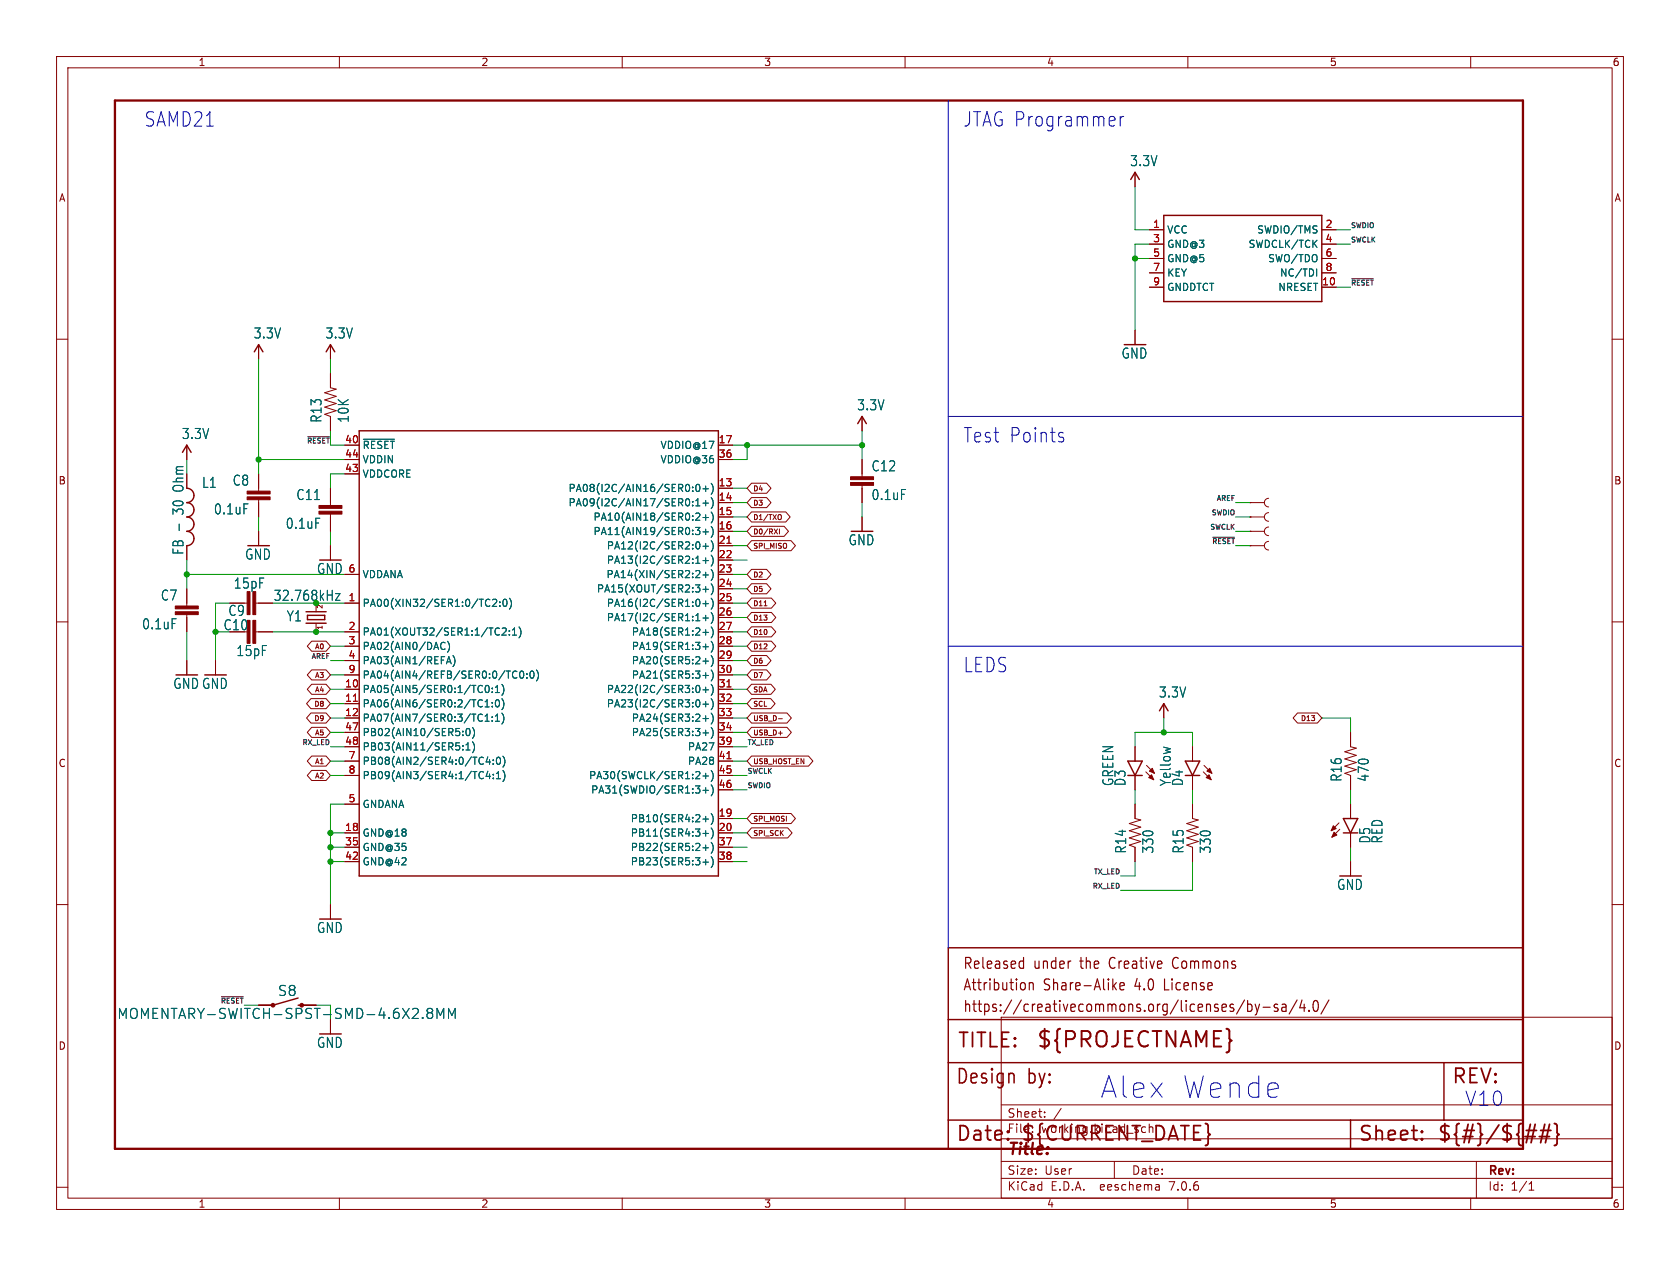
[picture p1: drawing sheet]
<svg xmlns="http://www.w3.org/2000/svg" width="297mm" height="224mm" viewBox="0 0 297 224" stroke-linecap="round" stroke-linejoin="round" font-family="sans-serif">
<g fill="none" stroke="#840000" stroke-width=".18">
<path d="M10 10h277v203.9h-277zM12 12h273v199.9h-273zM60 10v2M110 10v2M160 10v2M210 10v2M260 10v2M200.7 30.5v2.5M10 60h2M200.7 58.4v2.6M203.2 40.6h2.5M203.2 50.8h2.5"/>
<path d="M203.2 43.2h2.5M203.2 45.7h2.5M203.2 48.3h2.5M233.7 40.6h2.5M233.7 50.8h2.5M233.7 43.2h2.5M233.7 45.7h2.5M233.7 48.3h2.5M285 60h2M33 78.7v2.6M45.7 61v2.5M58.4 61v2.5"/>
<path d="M58.4 66v2.6l1 .2-2 .7 2 .6-2 .6 2 .7-2 .6 2 .6-2 .7 1 .4v2.5M61 78.7h2.5M127 78.7h2.5M152.4 73.7v2.5M33 96.5v2.6M45.7 83.8v3.1M45.7 88.4v3M45.7 94v2.5M58.4 86.4v3M58.4 90.9v3.1M58.4 96.5v2.6M61 81.3h2.5"/>
<path d="M61 83.8h2.5M127 94h2.5M127 96.5h2.5M127 91.4h2.5M127 86.4h2.5M127 88.9h2.5M127 99.1h2.5M127 81.3h2.5M132.9 95.6h6.9l.8 .9-.8 .9h-6.9l-.8-.9zM132.9 93.1h5.7l.8 .9-.8 .9h-5.7l-.8-.9zM132.9 85.5h2.6l.8 .9-.8 .8h-2.6l-.8-.8zM132.9 88h2.6l.8 .9-.8 .9h-2.6l-.8-.9z"/>
<path d="M132.9 90.6h6l.8 .8-.8 .9h-6l-.8-.9zM136.9 93.6l.6 .8M137.5 93.6l-.6 .8M137.8 93.6v.8M137.9 91l.2 .3v.5l-.2 .1M152.4 81.3v3M152.4 85.9v3M152.4 91.4v2.6M221 94h.1M221 96.5h.1M221 91.4h.1M221 88.9h.1"/>
<path d="M221 94h2.5M221 96.5h2.5M221 91.4h2.5M221 88.9h2.5M224.3 93.2a.76 .76 0 0 0-.8 .8 .76 .76 0 0 0 .8 .7M224.3 95.8a.76 .76 0 0 0-.8 .7 .76 .76 0 0 0 .8 .8M224.3 90.7a.76 .76 0 0 0-.8 .7 .76 .76 0 0 0 .8 .8M224.3 88.1a.76 .76 0 0 0-.8 .8 .76 .76 0 0 0 .8 .8M10 110h2M33 104.1v3.1M33 108.7v3.1M33 116.8v2.6"/>
<path d="M38.1 116.8v2.6M45.2 111.8h3.1M45.2 106.7h3.1M55.1 118.5h2.5l.8 .9-.8 .9h-2.5l-.8-.9zM55.1 113.4h2.5l.8 .9-.8 .9h-2.5l-.8-.9zM55.9 111.8h.1M55.9 106.7v1.5M55.9 110.2v1.6M61 111.8h2.5M61 106.7h2.5M61 101.6h2.5M61 114.3h2.5"/>
<path d="M61 116.8h2.5M61 119.4h2.5M127 111.8h2.5M127 106.7h2.5M127 101.6h2.5M127 104.1h2.5M127 109.2h2.5M127 114.3h2.5M127 116.8h2.5M127 119.4h2.5M132.9 113.4h3.5l.8 .9-.8 .9h-3.5l-.8-.9zM132.9 118.5h2.6l.8 .9-.8 .9h-2.6l-.8-.9z"/>
<path d="M132.9 116h2.6l.8 .8-.8 .9h-2.6l-.8-.9zM132.9 110.9h3.5l.8 .9-.8 .8h-3.5l-.8-.8zM132.9 105.8h3.5l.8 .9-.8 .9h-3.5l-.8-.9zM132.9 108.3h3.5l.8 .9-.8 .9h-3.5l-.8-.9zM132.9 103.3h2.6l.8 .8-.8 .9h-2.6l-.8-.9zM132.9 100.7h2.6l.8 .9-.8 .9h-2.6l-.8-.9zM135.1 107.1h.5M285 110h2M55 126.1h2.6l.8 .9-.8 .9h-2.6l-.8-.9zM55 123.6h2.6l.8 .9-.8 .8h-2.6l-.8-.8zM55.1 136.3h2.5l.8 .9-.8 .8h-2.5l-.8-.8zM55.1 133.7h2.5l.8 .9-.8 .9h-2.5l-.8-.9z"/>
<path d="M55.1 128.7h2.5l.8 .8-.8 .9h-2.5l-.8-.9zM55.1 121h2.5l.8 .9-.8 .9h-2.5l-.8-.9zM61 121.9h2.5M61 124.5h2.5M61 127h2.5M61 129.5h2.5M61 132.1h2.5M61 134.6h2.5M61 137.2h2.5M127 121.9h2.5M127 124.5h2.5M127 127h2.5"/>
<path d="M127 129.5h2.5M127 132.1h2.5M127 134.6h2.5M127 137.2h2.5M127 139.7h2.5M132.9 126.1h6.2l.8 .9-.8 .9h-6.2l-.8-.9zM132.9 121h3.4l.8 .9-.8 .9h-3.4l-.8-.9zM132.9 128.7h6.2l.8 .8-.8 .9h-6.2l-.8-.9zM132.9 123.6h3.3l.8 .9-.8 .8h-3.3l-.8-.8zM132.9 133.7h10l.8 .9-.8 .9h-10l-.8-.9zM137.6 127.1h.7M200.7 132.1v2.5"/>
<path d="M200.7 137.2v2.5M202.6 136.5l1.4 1.4M202.7 135.4l1.4 1.4M205.7 124.5v2.5M210.8 132.1v2.5M210.8 137.2v2.5M212.7 136.5l1.4 1.4M212.9 135.4l1.3 1.4M229.4 126.1h3.5l.8 .9-.8 .9h-3.5l-.8-.9zM238.8 129.5v2.6l1 .2-2.1 .7 2.1 .6-2.1 .6 2.1 .7-2.1 .6 2.1 .6-2.1 .7 1.1 .4v2.5M10 160h2M61 147.3h2.5"/>
<path d="M61 149.9h2.5M61 152.4h2.5M61 142.2h2.5M127 147.3h2.5M127 144.8h2.5M127 149.9h2.5M127 152.4h2.5M132.9 146.4h6.4l.7 .9-.7 .9h-6.4l-.8-.9zM132.9 143.9h6.9l.8 .9-.8 .9h-6.9l-.8-.9zM200.7 142.2v2.6l1 .2-2.1 .7 2.1 .6-2.1 .6 2.1 .7-2.1 .6 2.1 .6-2.1 .7 1.1 .4v2.5M210.8 142.2v2.6l1 .2-2 .7 2 .6-2 .6 2 .7-2 .6 2 .6-2 .7 1 .4v2.5M236.7 145.5l-1.4 1.4"/>
<path d="M236.9 146.7l-1.4 1.4M238.8 142.2v2.6M238.8 147.3v2.6M238.8 152.4v2.5M285 160h2M58.4 160v2.6M177 179.9h108v32h-108zM58.4 180.3v2.6M177 195.4h108M184.7 197.5v.1M184.7 196.7v.1M187.6 196l-1.3 2"/>
<path d="M10 210h2M60 211.9v2M110 211.9v2M160 211.9v2M177 208.4h108M177 205.4h108M177 201.4h108M197 205.4v3M204.9 209.6l.1 .9M205 210.4l-.2 .1M205 209.9h-.2M210 211.9v2"/>
<path d="M260 211.9v2M261 205.4v6.5M270.3 210.5h.9M270.3 209.4l.4-.4v1.5M285 210h2"/>
</g>
<g fill="none" stroke="#840000" stroke-width=".25">
<path d="M199.9 31.8l.8-1.3 .7 1.3M205.7 38.1h28v15.2h-28zM45 62.2l.7-1.2 .8 1.2M57.7 62.2l.7-1.2 .8 1.2M63.5 76.2h63.5v78.7h-63.5zM151.6 74.9l.8-1.2 .8 1.2M32.3 80l.7-1.3 .8 1.3M33 86.4a1.27 1.27 0 0 1 1.3 1.2 1.27 1.27 0 0 1-1.3 1.3 1.27 1.27 0 0 1 1.3 1.3 1.27 1.27 0 0 1-1.3 1.2 1.27 1.27 0 0 1 1.3 1.3 1.27 1.27 0 0 1-1.3 1.3 1.27 1.27 0 0 1 1.3 1.3 1.27 1.27 0 0 1-1.3 1.2M54.1 110.2h3.6M54.1 108.2h3.6M54.4 108.8h3v.8h-3zM199.4 137.2h2.5"/>
<path d="M199.4 134.6h2.5l-1.2 2.6zM205 125.7l.7-1.2 .8 1.2M209.5 137.2h2.6M209.5 134.6h2.6l-1.3 2.6zM237.5 147.3h2.5M237.5 144.8h2.5l-1.2 2.5zM52.7 176.5l-4.4 1.3M167.6 167.6h101.6v35.6h-101.6zM167.6 198.1h101.6M167.6 180.3h101.6M167.6 188h101.6M238.8 198.1v5.1"/>
<path d="M255.3 188v10.1"/>
</g>
<g fill="none" stroke="#006464" stroke-width=".18">
<path d="M232.8 47.6v1.2M64.2 77.7h5.5M31.7 92.7v1.1M122.5 86.2v.1M122.5 88.7v.1M122.5 86.8v.1M122.5 89.4v.1M122.9 93.3h.8l-.4 .5 .4 .1v.4l-.2 .3h-.4M123 89.5h.7M123 88.6l.4-.4v1.3M123 99.6h.7M123.1 85.8l.2-.1a.68 .68 0 0 1 .4 .6 .68 .68 0 0 1-.4 .6l-.2-.1-.1-.3z"/>
<path d="M123.2 90.7l.4 .1 .1 .3-.8 .9h.8M123.5 95.9l.2 .4-.2 .7M124.3 86.5h.9M124.3 89h.9M124.3 91.5h.9M124.3 94.1h.9M124.3 96.6h.9M124.3 99.2h.9M124.8 86v.9M124.8 88.5v1M124.8 91.1v.9M124.8 93.6v1"/>
<path d="M124.8 96.1v1M124.8 98.7v.9M125.7 85.5a1.46 1.46 0 0 1 0 1.9M125.7 88a1.46 1.46 0 0 1 0 2M125.7 90.6a1.46 1.46 0 0 1 0 1.9M125.7 93.1a1.46 1.46 0 0 1 0 1.9M125.7 95.6a1.46 1.46 0 0 1 0 2M125.7 98.2a1.46 1.46 0 0 1 0 1.9M59.3 105h.8l-.8 1.2h.8M78.1 113.7l.3-.1 .3 .1M78.7 114.8l-.3 .1-.3-.1M78.9 117.4l.4-1.3 .5 1.3"/>
<path d="M79 117.1h.7M79.2 113.5a1.47 1.47 0 0 1-.1 1.9M80.1 116a1.46 1.46 0 0 1 0 1.9M87.1 106.1l.5-.1 .2 .4-.8 .9h.8M88.4 107.1v.2M88.4 106.5v.1M88.8 111.2l.5-.1 .2 .3-.8 .9h.8M89 106.1l.2-.1a.68 .68 0 0 1 .4 .6 .68 .68 0 0 1-.4 .7l-.2-.2-.1-.3zM90.1 105.8a1.46 1.46 0 0 1 0 1.9M90.1 112.2v.1M90.1 111.6v.1M90.6 112.3h.7"/>
<path d="M90.6 111.4l.4-.3v1.2M91 118.7l.4 .1M91.4 119.8l-.4 .2M91.7 110.9a1.46 1.46 0 0 1 0 1.9M92 118.8l.2-.1a.68 .68 0 0 1 .4 .6 .68 .68 0 0 1-.4 .7 .84 .84 0 0 1-.2-1.2zM93.1 119.8v.2M93.1 119.2v.1M93.9 118.8l.1-.1a.68 .68 0 0 1 .4 .6 .68 .68 0 0 1-.4 .7 .84 .84 0 0 1-.1-1.2zM94.8 118.5a1.46 1.46 0 0 1 0 1.9M122.9 102.2h.8M123 109.8h.7M123.5 106.1l.2 .4-.2 .7"/>
<path d="M123.7 101v.5M124.3 101.7h.9M124.3 104.2h.9M124.3 106.8h.9M124.3 109.3h.9M124.3 111.9h.9M124.3 114.4h.9M124.3 116.9h.9M124.3 119.5h.9M124.8 101.2v1M124.8 103.8v.9M124.8 106.3v1"/>
<path d="M124.8 108.8v1M124.8 111.4v.9M124.8 113.9v1M124.8 116.5v.9M124.8 119v1M125.7 100.7a1.46 1.46 0 0 1 0 2M125.7 103.3a1.46 1.46 0 0 1 0 1.9M125.7 105.8a1.46 1.46 0 0 1 0 1.9M125.7 108.3a1.46 1.46 0 0 1 0 2M125.7 110.9a1.46 1.46 0 0 1 0 1.9M125.7 113.4a1.46 1.46 0 0 1 0 2M125.7 116a1.46 1.46 0 0 1 0 1.9"/>
<path d="M125.7 118.5a1.46 1.46 0 0 1 0 1.9M81.8 129.3v.2M81.8 131.9v.1M81.8 130v.1M81.8 132.5v.2M82.4 131.8l.3-.4v1.3M82.4 132.7h.7M82.5 129l.2-.2a.68 .68 0 0 1 .4 .7 .68 .68 0 0 1-.4 .6l-.2-.1-.1-.4zM83.5 131.2a1.46 1.46 0 0 1 0 1.9M83.6 128.7a1.47 1.47 0 0 1-.1 1.9M85.8 125h.7M85.8 124.1l.3-.3v1.2"/>
<path d="M85.8 126.7l.3-.4v1.3M85.8 127.6h.7M85.8 121.5l.3-.3a.68 .68 0 0 1 .4 .7 .68 .68 0 0 1-.4 .6l-.3-.2M86.2 133.9l-.3 .9h.8M86.2 136.4l-.3 .9h.8M86.5 134.4v.8M86.5 136.9v.8M87 121.7v.1M87 122.4v.1M87 124.3v.1M87 124.9v.1M87 126.8v.1"/>
<path d="M87 127.5v.1M87.2 135.1v.1M87.2 134.4v.1M87.2 137v.1M87.2 137.6v.1M87.6 122.5h.7M87.6 121.6l.3-.4v1.3M87.6 126.7l.3-.4v1.3M87.6 127.6h.7M87.7 123.9l.2-.1a.68 .68 0 0 1 .4 .6 .68 .68 0 0 1-.4 .6l-.2-.1-.1-.3zM87.8 137.7h.7M87.8 136.8l.3-.3v1.2"/>
<path d="M87.9 134l.2-.1a.68 .68 0 0 1 .4 .7 .68 .68 0 0 1-.4 .6 .84 .84 0 0 1-.2-1.2zM88.7 123.6a1.46 1.46 0 0 1 0 1.9M88.7 126.1a1.46 1.46 0 0 1 0 2M88.8 121.1a1.47 1.47 0 0 1-.1 1.9M88.9 133.7a1.46 1.46 0 0 1 0 2M88.9 136.3a1.46 1.46 0 0 1 0 1.9M123.5 121.3l.2 .4-.2 .7M123.5 123.8l.2 .5-.2 .7M124.3 122h.9M124.3 124.6h.9M124.3 127.1h.9M124.3 129.6h.9"/>
<path d="M124.3 137.3h.9M124.3 139.8h.9M124.8 121.5v1M124.8 124.1v.9M124.8 126.6v1M124.8 129.2v.9M124.8 136.8v.9M124.8 139.3v1M125.7 121a1.46 1.46 0 0 1 0 2M125.7 123.6a1.46 1.46 0 0 1 0 1.9M125.7 126.1a1.46 1.46 0 0 1 0 2M125.7 128.7a1.46 1.46 0 0 1 0 1.9"/>
<path d="M125.7 136.3a1.46 1.46 0 0 1 0 1.9M125.7 138.8a1.46 1.46 0 0 1 0 2M124.3 144.9h.9M124.3 147.4h.9M124.3 150h.9M124.3 152.5h.9M124.8 144.4v1M124.8 146.9v1M124.8 149.5v.9M124.8 152v1M125.7 143.9a1.46 1.46 0 0 1 0 1.9M125.7 146.4a1.46 1.46 0 0 1 0 2"/>
<path d="M125.7 149a1.46 1.46 0 0 1 0 1.9M125.7 151.5a1.46 1.46 0 0 1 0 2M75.8 179.1l-.3-.3 .1-.3 .2-.1h.5l.2 .3-.1 .3-.2 .1M75.8 179.1l-.3 .4v.3l.3 .3h.5l.2-.3v-.3l-.3-.4M75.8 179.1h.4M77.3 180.1v-1.7l.6 1.2 .5-1.2v1.7M79.3 180.1v-1.7l.6 1.2 .6-1.2v1.7"/>
</g>
<g fill="#840000" stroke="#840000" stroke-width=".18">
<path d="M44.7 109.7h.5v4.1h-.5z"/>
<path d="M43.7 109.7h.5v4.1h-.5z"/>
<path d="M44.7 104.6h.5v4.1h-.5z"/>
<path d="M43.7 104.6h.5v4.1h-.5z"/>
<path d="M235.7 146.1l.5 .5-.9 .3z"/>
<path d="M235.8 147.2l.5 .5-.8 .4z"/>
<path d="M203.2 136.4l.5-.5 .4 .9z"/>
<path d="M203.6 137l.4 .9-.9-.4z"/>
<path d="M213.9 135.9l.3 .9-.8-.4z"/>
<path d="M213.2 137.5l.5-.5 .4 .9z"/>
<path d="M31 108.2h4.1v.5h-4.1z"/>
<path d="M31 107.2h4.1v.5h-4.1z"/>
<path d="M150.4 85.3h4v.6h-4z"/>
<path d="M150.4 84.3h4v.5h-4z"/>
<path d="M56.4 90.4h4.1v.5h-4.1z"/>
<path d="M56.4 89.4h4.1v.5h-4.1z"/>
<path d="M43.7 87.9h4.1v.5h-4.1z"/>
<path d="M43.7 86.9h4.1v.5h-4.1z"/>
<circle cx="48.3" cy="177.8" r=".33"/>
<circle cx="53.3" cy="177.8" r=".33"/>
</g>
<g fill="none" stroke="#840000" stroke-width=".32">
<path d="M269.8 199.9h1.8M271.4 198.9l-.7 3.2M272.4 199.9h1.8M273.1 198.9l-.7 3.2M273.9 198.9l-.7 3.2M274.8 198.7l.3 .2 .2 .2v1.2l.3 .4-.3 .3v1.2l-.2 .3-.3 .1M178.2 201.4l.1 .1-.1 .1M251.4 201.4l.1 .1-.1 .1M251.4 201.4l-.1 .1 .1 .1M251.4 200.1v.2M251.4 201.4v.2M251.4 200.1l.1 .1-.1 .1"/>
<path d="M251.4 200.1l-.1 .1 .1 .1M269.6 201h1.8M272.1 201h1.8"/>
</g>
<g fill="none" stroke="#840000" stroke-width=".21">
<path d="M180.5 170l.4 .1M180.9 169.3v2M180.9 171.2l-.4 .1M181.2 174v.9M182 173.8v1.3M182 174a.4 .4 0 0 1 .6-.1l.1 1.2M196.9 174.4l.5 .7M197.4 173.8l-.7 .7M198 174.4l.8-.1-.1-.4-.5-.1-.2 .3 .1 .9 .1 .1 .5-.1M220 176.9l-1.4 2.5M220.6 177v1.9M220.6 177.7l.4-.1 .3 .4v.5l-.1 .3-.2 .1-.4-.1"/>
<path d="M221.9 177.6l.4 1.3M222.3 178.9l-.2 .5-.2 .1M222.7 177.6l-.4 1.3M223.3 178.2h1.2M225.9 177.7l-.4-.1a.34 .34 0 0 0-.3 .3 .34 .34 0 0 0 .3 .4h.2a.34 .34 0 0 1 .3 .3 .34 .34 0 0 1-.3 .3l-.4-.1M226.7 177.7l.1-.1 .5 .1 .1 1.2M227.4 178.1l-.6 .1a.4 .4 0 0 0-.2 .3 .4 .4 0 0 0 .2 .4l.6-.1M229.3 176.9l-1.4 2.5M230.2 176.9l-.4 1.4h1M230.6 177.6v1.3M231.4 178.7v.2M232.4 177.1a.37 .37 0 0 1 .4-.1 .37 .37 0 0 1 .2 .3l.1 .9a.71 .71 0 0 1-.4 .7h-.2a1.44 1.44 0 0 1-.1-1.8z"/>
<path d="M234.9 176.9l-1.4 2.5"/>
</g>
<path d="M20.3 17.8h248.9v185.4h-248.9z" fill="none" stroke="#840000" stroke-width=".41"/>
<path d="M128.5 96.1h.7M62.5 124h.7M128.5 121.5h.7M128.5 134.2h.7" fill="none" stroke="#a90000" stroke-width=".18"/>
<path d="M238.9 49.3h3.9M54.4 77.2h3.8M214.4 95h3.9M39.1 176.3h3.9" fill="none" stroke="#0f0f0f" stroke-width=".18"/>
<path d="M167.6 17.8v149.8M197 20.7l.1 .5-1 .2M198 20.6v1.7M198.7 20.6a.56 .56 0 0 0-.7 .5M167.6 73.7h101.6M187.8 77.3a.44 .44 0 0 1 .3 .4 .44 .44 0 0 1-.3 .5M187.8 76.5l.2 .1M167.6 114.3h101.6" fill="none" stroke="#0000c2" stroke-width=".18"/>
<g fill="none" stroke="#009600" stroke-width=".18">
<path d="M200.7 33v7.6h2.5M200.7 45.7h2.5M203.2 43.2h-2.5v15.2M236.2 40.6h2.6M236.2 43.2h2.6M236.2 50.8h2.6M45.7 63.5v20.3M58.4 76.2v2.5h2.6M58.4 63.5v2.5M129.5 78.7h22.9M132.1 78.7v2.6h-2.6M152.4 76.2v5.1"/>
<path d="M33 81.3v2.5M33 99.1v5M45.7 81.3h15.3M45.7 91.4v2.6M58.4 94v2.5M61 83.8h-2.6v2.6M129.5 91.4h2.6M129.5 96.5h2.6M129.5 94h2.6M129.5 88.9h2.6M129.5 86.4h2.6M129.5 99.1h2.6"/>
<path d="M152.4 88.9v2.5M218.4 91.4h2.6M218.4 96.5h2.6M218.4 94h2.6M218.4 88.9h2.6M33 101.6h28M33 111.8v5M38.1 111.8h2.5M40.6 106.7h-2.5v10.1M48.3 111.8h12.7M48.3 106.7h12.7M58.4 114.3h2.6"/>
<path d="M58.4 119.4h2.6M58.4 116.8h2.6M129.5 114.3h2.6M129.5 111.8h2.6M129.5 109.2h2.6M129.5 101.6h2.6M129.5 106.7h2.6M129.5 119.4h2.6M129.5 116.8h2.6M129.5 104.1h2.6M58.4 132.1h2.6M58.4 121.9h2.6"/>
<path d="M58.4 137.2h2.6M58.4 124.5h2.6M58.4 127h2.6M58.4 134.6h2.6M58.4 129.5h2.6M129.5 132.1h2.6M129.5 121.9h2.6M129.5 137.2h2.6M129.5 124.5h2.6M129.5 127h2.6M129.5 134.6h2.6M129.5 139.7h2.6"/>
<path d="M129.5 129.5h2.6M200.7 132.1v-2.6h10.1v2.6M200.7 139.7v2.5M205.7 127v2.5M210.8 139.7v2.5M233.7 127h5.1v2.5M238.8 139.7v2.5M58.4 152.4h2.6M58.4 149.9h2.6M58.4 147.3h2.6M61 142.2h-2.6v17.8M129.5 152.4h2.6"/>
<path d="M129.5 149.9h2.6M129.5 147.3h2.6M129.5 144.8h2.6M200.7 152.4v2.5h-2.6M210.8 152.4v5.1h-12.7M238.8 149.9v2.5"/>
</g>
<g fill="#009600" stroke="#009600" stroke-width=".18">
<circle cx="132.1" cy="78.7" r=".46"/>
<circle cx="55.9" cy="111.8" r=".46"/>
<circle cx="58.4" cy="147.3" r=".46"/>
<circle cx="33" cy="101.6" r=".46"/>
<circle cx="38.1" cy="111.8" r=".46"/>
<circle cx="58.4" cy="149.9" r=".46"/>
<circle cx="200.7" cy="45.7" r=".46"/>
<circle cx="45.7" cy="81.3" r=".46"/>
<circle cx="205.7" cy="129.5" r=".46"/>
<circle cx="152.4" cy="78.7" r=".46"/>
<circle cx="58.4" cy="152.4" r=".46"/>
</g>
<g font-size="5.3" fill="#0000c2">
<text x="194.3" y="194.6">Alex</text>
<text x="208.5" y="194.6">Wende</text>
</g>
<text font-size="3.8" fill="#840000" x="183.1" y="185.7">${PROJECTNAME}</text>
<g font-size="3.5" fill="#0000c2">
<text x="25.4" y="22.6">SAMD21</text>
<text x="170.2" y="22.6">JTAG Programmer</text>
<text x="170.2" y="78.5">Test Points</text>
<text x="170.2" y="119.1">LEDS</text>
<text x="258.8" y="195.8">V10</text>
</g>
<g font-size="3.5" fill="#840000">
<text x="169.2" y="185.7">TITLE:</text>
<text x="168.9" y="192.1">Design</text>
<text x="181.6" y="192.1">by:</text>
<text x="256.5" y="192.1">REV:</text>
<text x="168.9" y="202.2">Date:</text>
<text x="180.3" y="202.2">${CURRENT_DATE}</text>
<text x="240" y="202.2">Sheet:</text>
<text x="254" y="202.2">${#}/${##}</text>
</g>
<text font-size="2.8" fill="#840000" x="178" y="204.8">Title:</text>
<g font-size="2.7" fill="#840000">
<text x="170.2" y="171.7">Released</text>
<text x="182.7" y="171.7">under</text>
<text x="191.1" y="171.7">the</text>
<text x="196.5" y="171.7">Creative</text>
<text x="208" y="171.7">Commons</text>
<text x="170.2" y="175.5">Attribution</text>
<text x="170.2" y="179.3">https://creativecommons.org/licenses/by-sa/4.0/</text>
<text x="184.5" y="175.5">Share-Alike</text>
<text x="200.8" y="175.5">4.0</text>
<text x="206.2" y="175.5">License</text>
</g>
<g font-size="2.5" fill="#006464">
<text x="199.7" y="29.6">3.3V</text>
<text x="44.8" y="60.1">3.3V</text>
<text x="57.5" y="60.1">3.3V</text>
<text x="198.2" y="63.6">GND</text>
<text x="32.1" y="77.9">3.3V</text>
<text x="57.1" y="74.9" transform="rotate(-90 57.1 74.9)">R13</text>
<text x="61.9" y="74.9" transform="rotate(-90 61.9 74.9)">10K</text>
<text x="151.4" y="72.8">3.3V</text>
<text x="154" y="83.6">C12</text>
<text x="35.6" y="86.5">L1</text>
<text x="41" y="86.1">C8</text>
<text x="52.3" y="88.7">C11</text>
<text x="154" y="88.7">0.1uF</text>
<text x="32.7" y="91" transform="rotate(-90 32.7 91)">30</text>
<text x="37.7" y="91.2">0.1uF</text>
<text x="50.4" y="93.7">0.1uF</text>
<text x="32.7" y="98.2" transform="rotate(-90 32.7 98.2)">FB</text>
<text x="43.2" y="99.2">GND</text>
<text x="55.9" y="101.7">GND</text>
<text x="149.9" y="96.7">GND</text>
<text x="28.3" y="106.4">C7</text>
<text x="41.2" y="104.3">15pF</text>
<text x="25" y="111.5">0.1uF</text>
<text x="50.6" y="110.1">Y1</text>
<text x="41.7" y="116.3">15pF</text>
<text x="30.5" y="122.1">GNDGND</text>
<text x="204.8" y="123.6">3.3V</text>
<text x="197" y="139.1" transform="rotate(-90 197 139.1)">GREEN</text>
<text x="199.2" y="139.1" transform="rotate(-90 199.2 139.1)">D3</text>
<text x="207.2" y="139.1" transform="rotate(-90 207.2 139.1)">Yellow</text>
<text x="209.4" y="139.1" transform="rotate(-90 209.4 139.1)">D4</text>
<text x="237.4" y="138.4" transform="rotate(-90 237.4 138.4)">R16</text>
<text x="242.2" y="138.4" transform="rotate(-90 242.2 138.4)">470</text>
<text x="242.5" y="149.3" transform="rotate(-90 242.5 149.3)">D5</text>
<text x="244.6" y="149.3" transform="rotate(-90 244.6 149.3)">RED</text>
<text x="199.3" y="151.1" transform="rotate(-90 199.3 151.1)">R14</text>
<text x="204.1" y="151.1" transform="rotate(-90 204.1 151.1)">330</text>
<text x="209.5" y="151.1" transform="rotate(-90 209.5 151.1)">R15</text>
<text x="214.3" y="151.1" transform="rotate(-90 214.3 151.1)">330</text>
<text x="236.3" y="157.6">GND</text>
<text x="55.9" y="165.2">GND</text>
<text x="49.1" y="176.4">S8</text>
<text x="55.9" y="185.6">GND</text>
</g>
<g font-size="2.5" fill="#840000">
<text x="32.7" y="86.8" transform="rotate(-90 32.7 86.8)">Ohm</text>
<text x="39.4" y="111.7">C10</text>
<text x="40.3" y="109.2">C9</text>
<text x="20.7" y="180.4">MOMENTARY-SWITCH-SPST-SMD-4.6X2.8MM</text>
</g>
<text font-size="2.5" fill="#009600" x="48.3" y="106.5">32.768kHz</text>
<g font-size="2.1" fill="#840000">
<text x="178" y="197.9">Sheet:</text>
<text x="178" y="200.6">File:</text>
<text x="184.1" y="200.6">working.kicad_sch</text>
<text x="178" y="208">Size:</text>
<text x="184.7" y="208">User</text>
<text x="200" y="208">Date:</text>
<text x="263" y="208.2">Rev:</text>
<text x="178" y="210.8">KiCad</text>
<text x="185.7" y="210.8">E.D.A.</text>
<text x="194.6" y="210.8">eeschema</text>
<text x="207" y="210.8">7.0.6</text>
<text x="263" y="210.8">Id:</text>
<text x="267.1" y="210.8">1/1</text>
</g>
<g font-size="1.8" fill="#840000">
<text x="35" y="11.9">1</text>
<text x="85" y="11.9">2</text>
<text x="135" y="11.9">3</text>
<text x="185" y="11.9">4</text>
<text x="235" y="11.9">5</text>
<text x="285" y="11.9">6</text>
<text x="10.3" y="35.9">A</text>
<text x="285.3" y="35.9">A</text>
<text x="10.3" y="85.9">B</text>
<text x="285.3" y="85.9">B</text>
<text x="10.3" y="135.9">C</text>
<text x="285.3" y="135.9">C</text>
<text x="10.3" y="185.9">D</text>
<text x="285.3" y="185.9">D</text>
<text x="35" y="213.8">1</text>
<text x="85" y="213.8">2</text>
<text x="135" y="213.8">3</text>
<text x="185" y="213.8">4</text>
<text x="235" y="213.8">5</text>
<text x="285" y="213.8">6</text>
</g>
<g font-size="1.8" fill="#a90000">
<text x="203.8" y="40.4">1</text>
<text x="234.2" y="40.4">2</text>
<text x="203.8" y="42.9">3</text>
<text x="203.8" y="45.5">5</text>
<text x="234.2" y="42.9">4</text>
<text x="234.2" y="45.5">6</text>
<text x="203.8" y="48">7</text>
<text x="203.8" y="50.5">9</text>
<text x="233.6" y="50.5">10</text>
<text x="234.2" y="48">8</text>
<text x="60.9" y="78.5">40</text>
<text x="60.9" y="83.6">43</text>
<text x="60.9" y="81">44</text>
<text x="127" y="78.5">17</text>
<text x="127" y="81">36</text>
<text x="127" y="86.1">13</text>
<text x="127" y="88.6">14</text>
<text x="127" y="91.2">15</text>
<text x="127" y="93.7">16</text>
<text x="61.5" y="101.3">6</text>
<text x="127" y="96.3">21</text>
<text x="127" y="98.8">22</text>
<text x="127" y="101.3">23</text>
<text x="61.5" y="106.4">1</text>
<text x="127" y="103.9">24</text>
<text x="127" y="106.4">25</text>
<text x="61.5" y="111.5">2</text>
<text x="127" y="109">26</text>
<text x="127" y="111.5">27</text>
<text x="61.5" y="114">3</text>
<text x="61.5" y="116.6">4</text>
<text x="61.5" y="119.1">9</text>
<text x="127" y="114">28</text>
<text x="127" y="116.6">29</text>
<text x="127" y="119.1">30</text>
<text x="60.9" y="121.7">10</text>
<text x="60.9" y="124.2">11</text>
<text x="127" y="121.7">31</text>
<text x="127" y="124.2">32</text>
<text x="60.9" y="126.7">12</text>
<text x="60.9" y="129.3">47</text>
<text x="60.9" y="131.8">48</text>
<text x="127" y="126.7">33</text>
<text x="127" y="129.3">34</text>
<text x="127" y="131.8">39</text>
<text x="61.5" y="134.4">7</text>
<text x="61.5" y="136.9">8</text>
<text x="127" y="134.4">41</text>
<text x="127" y="136.9">45</text>
<text x="61.5" y="142">5</text>
<text x="127" y="139.4">46</text>
<text x="60.9" y="147.1">18</text>
<text x="60.9" y="149.6">35</text>
<text x="127" y="144.5">19</text>
<text x="127" y="147.1">20</text>
<text x="127" y="149.6">37</text>
<text x="60.9" y="152.1">42</text>
<text x="127" y="152.1">38</text>
</g>
<g font-size="1.8" fill="#006464">
<text x="206.2" y="41.5">VCC</text>
<text x="222.1" y="41.5">SWDIO/TMS</text>
<text x="206.2" y="44">GND@3</text>
<text x="206.2" y="46.6">GND@5</text>
<text x="220.6" y="44">SWDCLK/TCK</text>
<text x="224.1" y="46.6">SWO/TDO</text>
<text x="206.2" y="49.1">KEY</text>
<text x="206.2" y="51.7">GNDDTCT</text>
<text x="225.9" y="51.7">NRESET</text>
<text x="226.2" y="49.1">NC/TDI</text>
<text x="64" y="79.6">~{RESET}</text>
<text x="64" y="82.1">VDDIN</text>
<text x="116.7" y="79.6">VDDIO@17</text>
<text x="116.7" y="82.1">VDDIO@36</text>
<text x="64" y="84.7">VDDCORE</text>
<text x="100.4" y="87.2">PA08(I2C/AIN16/SER0:0+)</text>
<text x="100.4" y="89.8">PA09(I2C/AIN17/SER0:1+)</text>
<text x="104.8" y="92.3">PA10(AIN18/SER0:2+)</text>
<text x="104.8" y="94.8">PA11(AIN19/SER0:3+)</text>
<text x="107.2" y="97.4">PA12(I2C/SER2:0+)</text>
<text x="107.2" y="99.9">PA13(I2C/SER2:1+)</text>
<text x="64" y="107.5">PA00(XIN32/SER1:0/TC2:0)</text>
<text x="64" y="102.5">VDDANA</text>
<text x="105.4" y="105">PA15(XOUT/SER2:3+)</text>
<text x="107.1" y="102.5">PA14(XIN/SER2:2+)</text>
<text x="107.2" y="107.5">PA16(I2C/SER1:0+)</text>
<text x="64" y="112.6">PA01(XOUT32/SER1:1/TC2:1)</text>
<text x="107.2" y="110.1">PA17(I2C/SER1:1+)</text>
<text x="111.6" y="112.6">PA18(SER1:2+)</text>
<text x="64" y="115.2">PA02(AIN0/DAC)</text>
<text x="64" y="117.7">PA03(AIN1/REFA)</text>
<text x="111.6" y="115.2">PA19(SER1:3+)</text>
<text x="111.6" y="117.7">PA20(SER5:2+)</text>
<text x="64" y="122.8">PA05(AIN5/SER0:1/TC0:1)</text>
<text x="64" y="125.3">PA06(AIN6/SER0:2/TC1:0)</text>
<text x="64" y="120.2">PA04(AIN4/REFB/SER0:0/TC0:0)</text>
<text x="107.2" y="122.8">PA22(I2C/SER3:0+)</text>
<text x="107.2" y="125.3">PA23(I2C/SER3:0+)</text>
<text x="111.6" y="120.2">PA21(SER5:3+)</text>
<text x="64" y="127.9">PA07(AIN7/SER0:3/TC1:1)</text>
<text x="64" y="130.4">PB02(AIN10/SER5:0)</text>
<text x="111.6" y="127.9">PA24(SER3:2+)</text>
<text x="111.6" y="130.4">PA25(SER3:3+)</text>
<text x="64" y="132.9">PB03(AIN11/SER5:1)</text>
<text x="64" y="135.5">PB08(AIN2/SER4:0/TC4:0)</text>
<text x="121.5" y="132.9">PA27</text>
<text x="121.5" y="135.5">PA28</text>
<text x="64" y="143.1">GNDANA</text>
<text x="64" y="138">PB09(AIN3/SER4:1/TC4:1)</text>
<text x="104" y="138">PA30(SWCLK/SER1:2+)</text>
<text x="104.4" y="140.6">PA31(SWDIO/SER1:3+)</text>
<text x="64" y="148.2">GND@18</text>
<text x="111.4" y="145.6">PB10(SER4:2+)</text>
<text x="111.4" y="148.2">PB11(SER4:3+)</text>
<text x="64" y="150.7">GND@35</text>
<text x="64" y="153.3">GND@42</text>
<text x="111.4" y="150.7">PB22(SER5:2+)</text>
<text x="111.4" y="153.3">PB23(SER5:3+)</text>
</g>
<g font-size="1.2" fill="#0f0f0f">
<text x="238.8" y="40.4">SWDIO</text>
<text x="238.8" y="42.9">SWCLK</text>
<text x="238.8" y="50.6">~{RESET}</text>
<text x="54.1" y="78.5">~{RESET}</text>
<text x="214.9" y="88.7">AREF</text>
<text x="213.8" y="93.7">SWCLK</text>
<text x="214.1" y="91.2">SWDIO</text>
<text x="214.1" y="96.3">~{RESET}</text>
<text x="54.9" y="116.6">AREF</text>
<text x="53.3" y="131.8">RX_LED</text>
<text x="132.1" y="131.8">TX_LED</text>
<text x="132.1" y="136.9">SWCLK</text>
<text x="132.1" y="139.5">SWDIO</text>
<text x="193.2" y="154.7">TX_LED</text>
<text x="193" y="157.2">RX_LED</text>
<text x="38.9" y="177.6">~{RESET}</text>
</g>
<g font-size="1.2" fill="#840000">
<text x="133.1" y="87.1">D4</text>
<text x="133.1" y="89.6">D3</text>
<text x="133.1" y="94.7">D0/RXI</text>
<text x="133.1" y="92.2">D1/TXO</text>
<text x="133.1" y="97.3">SPI_MISO</text>
<text x="57.2" y="107.8" transform="rotate(-90 57.2 107.8)">2</text>
<text x="133.1" y="107.4">D11</text>
<text x="133.1" y="104.9">D5</text>
<text x="133.1" y="102.3">D2</text>
<text x="57.2" y="111.5" transform="rotate(-90 57.2 111.5)">1</text>
<text x="133.1" y="112.5">D10</text>
<text x="133.1" y="110">D13</text>
<text x="55.5" y="115">A0</text>
<text x="133.1" y="115">D12</text>
<text x="133.1" y="117.6">D6</text>
<text x="55.4" y="125.2">D8</text>
<text x="55.5" y="120.1">A3</text>
<text x="55.5" y="122.7">A4</text>
<text x="133.1" y="122.7">SDA</text>
<text x="133.1" y="120.1">D7</text>
<text x="133.1" y="125.2">SCL</text>
<text x="55.4" y="127.7">D9</text>
<text x="55.5" y="130.3">A5</text>
<text x="133.1" y="127.7">USB_D-</text>
<text x="133.1" y="130.3">USB_D+</text>
<text x="229.8" y="127.7">D13</text>
<text x="55.5" y="137.9">A2</text>
<text x="55.5" y="135.4">A1</text>
<text x="133.1" y="135.4">USB_HOST_EN</text>
<text x="133.1" y="148.1">SPI_SCK</text>
<text x="133.1" y="145.5">SPI_MOSI</text>
</g>
</svg>
